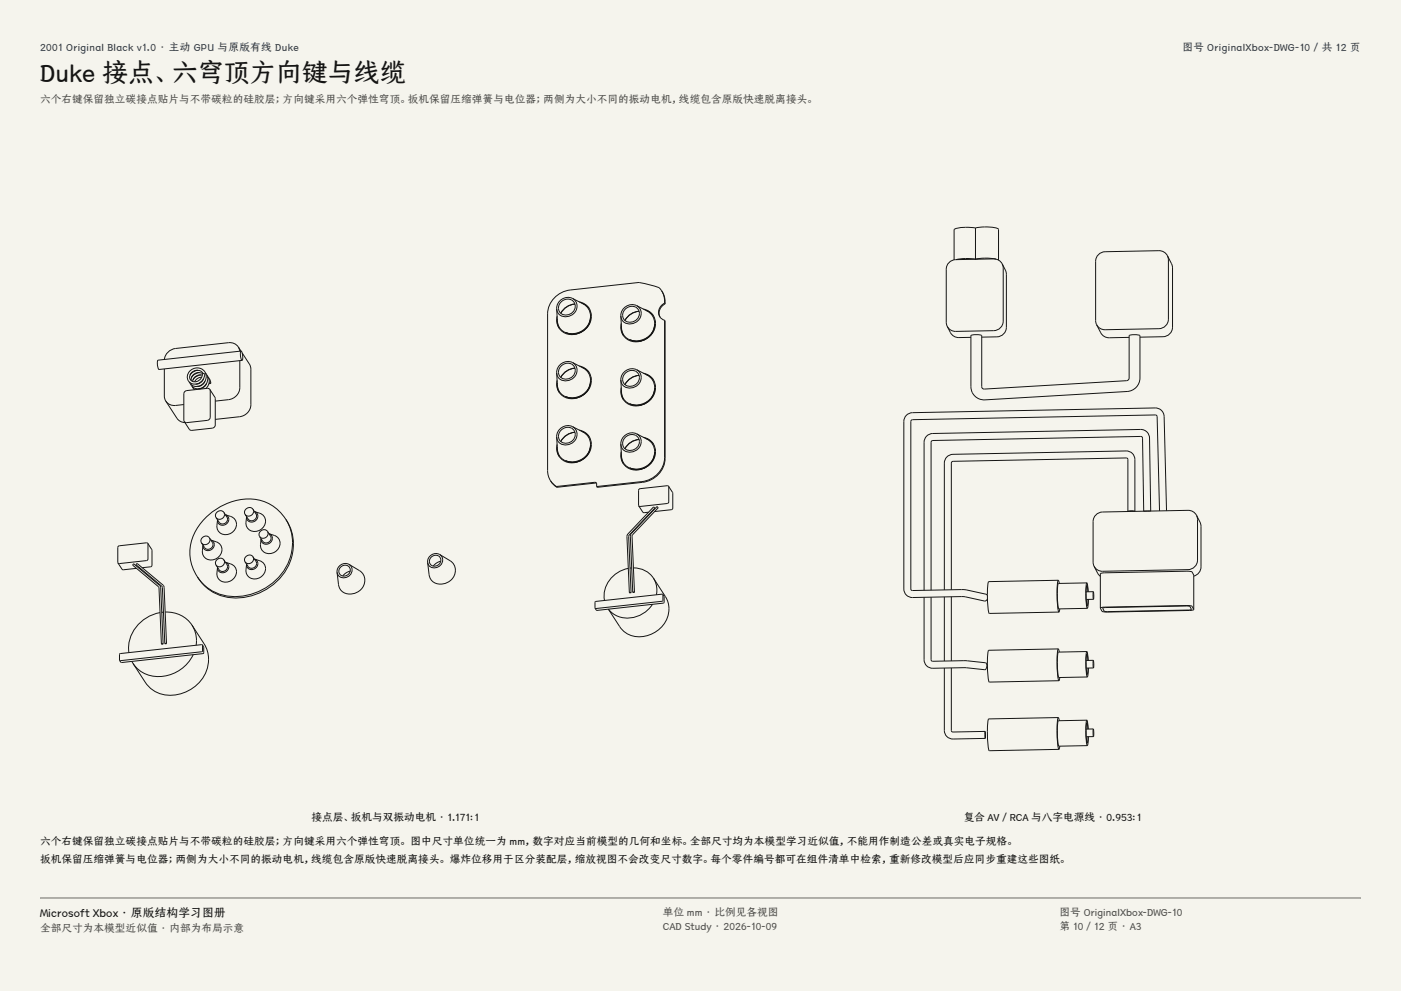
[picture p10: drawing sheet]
<svg xmlns="http://www.w3.org/2000/svg" width="420mm" height="297mm" viewBox="0 0 420 297" stroke-linecap="round" stroke-linejoin="round" font-family="sans-serif">
<g fill="#f5f4ed">
<path d="M0 0h420v297h-420z"/>
<path d="M12 12h396v275h-396z"/>
</g>
<g fill="none" stroke="#141413" stroke-width=".3">
<path d="M292.4 77.7l-2.9-.2-2.9 .3M292.4 68.3l-1.3-.1a11.9 11.9 0 0 0-5 .5l-.1 9.2M292.4 77.7h-.1M292.4 68.3a13.8 13.8 0 0 1 6.8 .3l.1 9.4M292.4 77.7h.2M292.4 68.3v9.4M292.9 77.6v.1M298.6 77.7l-2.8-.3-3.4 .3M300.4 79.1l-.6-.8-1.4-.7-11.9 .2a2.9 2.9 0 0 0-2.8 2.9v15.9l.3 1.2M300.4 79.1l.4 1.2v15.9a2.89 2.89 0 0 1-2.9 2.9l-11.9 .2-1.4-.7-.6-.8M300.4 79.1l1.3 2.8v16.2a2.89 2.89 0 0 1-2.8 2.9h-4.6M350 76.6l-1.1-1.1-1.5-.4-16.1 .3a2.9 2.9 0 0 0-2.8 2.9v17.8l.3 1.2"/>
<path d="M350 76.6l.3 1.3v17.7a2.89 2.89 0 0 1-2.9 2.9l-16.1 .3-1.5-.4-1-1.1M350 76.6l1.5 3.4v18.1a2.89 2.89 0 0 1-2.8 2.8l-7 .1M167.1 95.6v1.5l.5 1.3M168.1 93.9a5 5 0 0 1 4.3-2.8 5.5 5.5 0 0 0-4.3 2.8M168.2 90.5a2.38 2.38 0 0 1 3.9 0 2.38 2.38 0 0 1-1.4 3.7 2.25 2.25 0 0 1-2.9-.7 2.25 2.25 0 0 1 .4-3zM171.6 89.4a2.9 2.9 0 0 1 1.4 3.2 2.9 2.9 0 0 1-2.6 2.2 2.62 2.62 0 0 1-3.5-2.3M171.6 89.4a3.4 3.4 0 0 0-4.7 3.1M171.6 89.4l3.2 1.7M173.6 90.5a4.6 4.6 0 0 1 3.6 3.4 4.6 4.6 0 0 1-1.6 4.7 5.1 5.1 0 0 1-8.5-1.4l-.2-1.2 .1-1.2M174.4 90.9l1.3 .6 1 1M174.8 91.1a4.7 4.7 0 0 1 2.2 4.6 4.7 4.7 0 0 1-3.4 3.9 4.5 4.5 0 0 1-6.5-3.5l-.2-3.6M174.8 91v.1"/>
<path d="M174.9 91h-.1M176.9 96.6h-.1M177 95v.1M177 95.1a5.3 5.3 0 0 1-7.2 4.6M177 94.8v.3M177 95.1a5.2 5.2 0 0 1-7.4 4.5M177.2 93.7h-.3M186.1 94.7l.2 3.5a4.2 4.2 0 0 0 5.6 3.8 5.3 5.3 0 0 0 4.4-5.1M186.3 97.8l.1 1.4 .5 1.3M187.4 92.7a2.38 2.38 0 0 1 3.9 0 2.38 2.38 0 0 1-1.3 3.7 2.25 2.25 0 0 1-3-.7 2.25 2.25 0 0 1 .4-3zM187.8 95.4h-.1M188.1 94.9l1.6-1.1 1.9-.5a5.5 5.5 0 0 0-4.2 2.7z"/>
<path d="M190.9 91.6a2.9 2.9 0 0 1 1.3 3.1 2.9 2.9 0 0 1-2.5 2.3 2.62 2.62 0 0 1-3.6-2.3M190.9 91.6a3.4 3.4 0 0 0-4.8 3.1M190.9 91.6l4.2 2.4 1 1.6 .2 1.3M192.9 92.6a4.6 4.6 0 0 1 3.6 3.5 4.6 4.6 0 0 1-1.7 4.6 5.1 5.1 0 0 1-8.5-1.4l-.2-1.1 .1-1.3M193.6 93l1.3 .7 1 1M194.3 93.3v.1M195 93.7v.2M196.3 97.2v.1M196.3 97.3a5.3 5.3 0 0 1-7.3 4.6M196.3 96.9v.4M196.3 97.3a5.2 5.2 0 0 1-7.5 4.5M198.3 87.1l-.3-.5a7.7 7.7 0 0 0-4-1.4l-2.4-.5-20.7 2.2a7.6 7.6 0 0 0-6.7 7.2v46.9l.2 1.6 .7 1.5"/>
<path d="M198.3 87.1l.7 1.5 .2 2.3M198.3 87.1a6 6 0 0 1 1.1 4M199.2 90.9a2.71 2.71 0 0 0-1.8 2.5 2.71 2.71 0 0 0 1.8 2.6M199.2 96v41.2a7.5 7.5 0 0 1-6.8 7.1l-13.5 1.5M199.2 96l.2 .2v41.2a7.5 7.5 0 0 1-6.8 7.2l-13.6 1.4-.1-.2M199.2 90.9l.2 .2M199.4 91.1a2.98 2.98 0 0 0-1.5 4M284 97.8a5.1 5.1 0 0 0 2 3l1.5 .4 3.6-.1M328.8 97.3l1.5 2.9 1.2 .9 1 .1 6-.1M49.3 110.6v8.1l.4 1.5M57.6 115.9l.8 .9M59.3 111a3.1 3.1 0 0 0-2.4 1.5"/>
<path d="M59.8 111.7a3.1 3.1 0 0 0-2.4 1.5M60.2 112.4a3.1 3.1 0 0 0-2.4 1.5M60.5 113.1a2.38 2.38 0 0 0-2.2 1.3M60.6 112.4a2.3 2.3 0 0 0-2.8 1.9M60.8 112a2.23 2.23 0 0 0-2.4 0 2.23 2.23 0 0 0-1.1 2.1M60.9 112a2.11 2.11 0 0 0-2.8-.8 2.11 2.11 0 0 0-.9 2.7 2.24 2.24 0 0 0 2.4 .2 2.24 2.24 0 0 0 1.2-2.1h.6M61 113.5a2.36 2.36 0 0 1-2.3 1.6M61.4 112v.1M61.4 112.1a2.78 2.78 0 0 1-1.9 2.8 2.78 2.78 0 0 1-3.2-1.1 2.85 2.85 0 0 1 2.8-3.6 2.85 2.85 0 0 1 2.6 3.8 2.85 2.85 0 0 1-4.5 1.2l-.5-.7M61.5 114.2a2.36 2.36 0 0 1-2.4 1.6M61.6 111.8a2.83 2.83 0 0 1-.3 3.9 2.83 2.83 0 0 1-3.9-.2l-.2-.3M61.9 114.9a2.36 2.36 0 0 1-2.3 1.6"/>
<path d="M62.1 112.5a2.73 2.73 0 0 1-.4 3.9M62.5 113.2l.4 .6 .3 1.1M62.7 114.8h.5M62.9 116.7l-.8-.3-6.1 .7a1.01 1.01 0 0 0-.9 .9l.1 8.3M62.9 116.7l.1 8.3a1.01 1.01 0 0 1-.9 1l-6.1 .7-.8-.4M62.9 116.7l1.6 2.5v8.2a1.01 1.01 0 0 1-.9 .9l-6.4 .7-.5-.4-1.5-2.3M63.2 114.8v.1M63.2 114.9l-.6 .1M71.4 104l-.7-.8-1.6-.5-16.4 1.7a3.8 3.8 0 0 0-3.4 3.3M71.4 104l.5 1.3M71.4 104l.8 1.2M71.9 108.1v8.1a3.8 3.8 0 0 1-3.4 3.6l-4 .4"/>
<path d="M72.3 105.2a3.2 3.2 0 0 0 .3 2.8M72.3 105.2l.4 1.4-.1 1.4M72.3 105.2l-24.9 2.7a3.2 3.2 0 0 0 .3 2.8l24.9-2.7M72.6 105.8l2.2 3.3 .4 1.1v11.1a3.8 3.8 0 0 1-3.4 3.6l-7.3 .8M167.1 114.8v1.5l.5 1.3M168.2 109.8a2.38 2.38 0 0 1 3.9-.1 2.38 2.38 0 0 1-1.4 3.7 2.25 2.25 0 0 1-2.9-.6 2.25 2.25 0 0 1 .4-3zM168.9 112l1.5-1.2 2-.5a5.5 5.5 0 0 0-4.3 2.8zM171.4 100.2v.1M171.6 108.6a2.9 2.9 0 0 1 1.4 3.2 2.9 2.9 0 0 1-2.6 2.2 2.62 2.62 0 0 1-3.5-2.3M171.6 108.6a3.4 3.4 0 0 0-4.7 3.1M171.6 108.6l3.2 1.7a4.7 4.7 0 0 1 2.2 4.6 4.7 4.7 0 0 1-3.4 3.9 4.5 4.5 0 0 1-6.5-3.5l-.2-3.6M173.6 109.7a4.6 4.6 0 0 1 3.6 3.4 4.6 4.6 0 0 1-1.6 4.7 5.1 5.1 0 0 1-8.5-1.4l-.2-1.2 .1-1.2"/>
<path d="M174.4 110.1l1.3 .6 1 1M177 113.2h.2M177 114.2a5.2 5.2 0 0 1-7.2 4.7M177 114a5.2 5.2 0 0 1-7.4 4.8M186.3 117l.1 1.4 .5 1.3M187.4 111.9a2.38 2.38 0 0 1 3.9 0 2.38 2.38 0 0 1-1.3 3.7 2.25 2.25 0 0 1-3-.7 2.25 2.25 0 0 1 .4-3zM188.1 114.2l1.6-1.2 1.9-.5a5.5 5.5 0 0 0-4.2 2.7zM190.9 110.8a2.9 2.9 0 0 1 1.3 3.1 2.9 2.9 0 0 1-2.5 2.3 2.62 2.62 0 0 1-3.6-2.3M190.9 110.8a3.4 3.4 0 0 0-4.8 3.1M190.9 110.8l3.1 1.6a4.6 4.6 0 0 1-.2 8.1 5 5 0 0 1-6.9-1l-.6-2.1-.2-3.5M192.9 111.8a4.6 4.6 0 0 1 3.6 3.5 4.6 4.6 0 0 1-1.7 4.7 5.1 5.1 0 0 1-8.5-1.4l-.2-1.2 .1-1.2M193.6 112.2l1.3 .7 1 1"/>
<path d="M194.1 101.3h.1M196.3 116.4a5.2 5.2 0 0 1-7.3 4.7M196.3 116.1a5.2 5.2 0 0 1-7.5 4.9M291.1 100.6v15.3a4 4 0 0 0 4.2 3.9l42.6-2.5a4.1 4.1 0 0 0 3.8-4v-12.7M291.1 100.6h.1M341.7 100.6l-1.7-.3-1.5 .3v12.7l-.2 .5-.4 .3-42.8 2.5-.5-.1-.3-.6v-15.3l-.6-.3h-1.4l-1.2 .3M341.7 100.6h.1M49.7 120.2l1.3 1.1a6.5 6.5 0 0 0 4.1-.1M49.7 120.2l3.6 5.5 1.2 .8 .9 .1M166.9 130.9l.2 3.6a4.2 4.2 0 0 0 5.6 3.8 5.3 5.3 0 0 0 4.3-5.1M167.1 134v1.5l.5 1.3M168.2 129a2.38 2.38 0 0 1 3.9-.1 2.38 2.38 0 0 1-1.4 3.7 2.25 2.25 0 0 1-2.9-.6 2.25 2.25 0 0 1 .4-3z"/>
<path d="M171.6 127.9a2.9 2.9 0 0 1 1.4 3.1 2.9 2.9 0 0 1-2.6 2.2 2.62 2.62 0 0 1-3.5-2.3M171.6 127.9a3.4 3.4 0 0 0-4.7 3M171.6 127.9l4.2 2.3 1 1.7 .2 1.3M172.4 129.5a5 5 0 0 0-4.3 2.8 5.5 5.5 0 0 1 4.3-2.7M173.6 128.9a4.6 4.6 0 0 1 3.6 3.4 4.6 4.6 0 0 1-1.6 4.7 5.1 5.1 0 0 1-8.5-1.4l-.2-1.2 .1-1.2M174.4 129.3l1.3 .6 1 1M177 133.4v.1M177 133.5a5.3 5.3 0 0 1-7.2 4.6M177 133.2v.4M177 133.6a5.2 5.2 0 0 1-7.4 4.4M186.1 133.1l.2 3.5a4.2 4.2 0 0 0 5.6 3.9 5.3 5.3 0 0 0 4.4-5.2M186.3 136.2l.1 1.4 .5 1.4"/>
<path d="M187.4 131.1a2.38 2.38 0 0 1 3.9 0 2.38 2.38 0 0 1-1.3 3.7 2.25 2.25 0 0 1-3-.7 2.25 2.25 0 0 1 .4-3zM188.1 133.4l1.6-1.2 1.9-.5a5.5 5.5 0 0 0-4.2 2.8zM190.9 130a2.9 2.9 0 0 1 1.3 3.1 2.9 2.9 0 0 1-2.5 2.3 2.62 2.62 0 0 1-3.6-2.3M190.9 130a3.4 3.4 0 0 0-4.8 3.1M190.9 130l4.2 2.4 1 1.6 .2 1.3M192.9 131.1a4.6 4.6 0 0 1 3.6 3.4 4.6 4.6 0 0 1-1.7 4.7 5.1 5.1 0 0 1-8.5-1.4l-.2-1.2 .1-1.2M193.6 131.4l1.3 .7 1 1M196.3 135.6a5.2 5.2 0 0 1-7.3 4.7M196.3 135.4a5.2 5.2 0 0 1-7.5 4.8M65.2 155.8h.1M67.1 153.6a1.41 1.41 0 0 1-.5 1.8 1.41 1.41 0 0 1-1.8-.3M67.1 153.6a1.42 1.42 0 0 0-1.8-.3 1.42 1.42 0 0 0-.5 1.8"/>
<path d="M67.1 153.6l.9 1.4a1.41 1.41 0 0 1-.5 1.8 1.41 1.41 0 0 1-1.8-.3l-.9-1.4M67.6 154.3h.1M67.6 154.3a1.64 1.64 0 0 1 .1 2.8 1.64 1.64 0 0 1-2.5-1.3M67.6 154.3a3.3 3.3 0 0 1 3.2 2.3 3.1 3.1 0 0 1-1.8 3.3 3.1 3.1 0 0 1-3.7-1 4.3 4.3 0 0 1-.1-3.1M73.9 154.8v.1M75.8 152.6a1.41 1.41 0 0 1-.5 1.8 1.41 1.41 0 0 1-1.8-.2M75.8 152.6a1.42 1.42 0 0 0-1.8-.2 1.42 1.42 0 0 0-.5 1.8M75.8 152.6l.9 1.4a1.41 1.41 0 0 1-.5 1.8 1.41 1.41 0 0 1-1.8-.2l-.9-1.4M76.3 153.3h.1M76.3 153.3a1.64 1.64 0 0 1 .2 2.9 1.64 1.64 0 0 1-2.6-1.3M76.3 153.3a3.3 3.3 0 0 1 3.3 2.3 3.1 3.1 0 0 1-1.9 3.4 3.1 3.1 0 0 1-3.7-1 4.3 4.3 0 0 1-.1-3.1M80.2 159.3a1.41 1.41 0 0 1-.5 1.8 1.41 1.41 0 0 1-1.9-.3"/>
<path d="M80.2 159.3a1.42 1.42 0 0 0-1.9-.3 1.42 1.42 0 0 0-.5 1.8M80.2 159.3l.9 1.4a1.41 1.41 0 0 1-.5 1.8 1.41 1.41 0 0 1-1.9-.3l-.9-1.4M80.6 160h.1M80.7 160a1.64 1.64 0 0 1 .1 2.8 1.64 1.64 0 0 1-2.5-1.3M80.7 160a3.3 3.3 0 0 1 3.2 2.3 3.1 3.1 0 0 1-1.9 3.3 3.1 3.1 0 0 1-3.6-1 4.3 4.3 0 0 1-.1-3.1M85.7 155.6a14.3 14.3 0 0 1-3.2 18.5 16.6 16.6 0 0 1-19.5 2.6l-2.7-2.3-1.1-1.5M85.7 155.6a13.6 13.6 0 0 0-17.4-4.8 17.3 17.3 0 0 0-11.4 14.3 13.1 13.1 0 0 0 2.3 7.8M85.7 155.6a14 14 0 0 1-1.7 17.6 17.2 17.2 0 0 1-19.2 4.7 12.8 12.8 0 0 1-5.6-5M165.1 144.1l1.7 1.7M165.1 144.1l.7 1 1.2 .9M166.8 145.8l11.5-1.3 .5 .4 .1 .9M166.8 145.8l.2 .2"/>
<path d="M178.9 144.9l-11.9 1.1M191.5 151.6l1.3 2 1.6-.1M195.4 153.4h-.2M196.3 152.3l-.4-.4-7.9 8.6 .7 17.1M196.3 152.3h.1M196.3 152.3l-7.8 8.3 .7 17M197.3 152.2l-.4-.4-7.9 8.6 .7 17.1M197.3 152.2h.1M197.3 152.2l-7.8 8.3 .7 17M200.4 145.7l-.4-.1-8.3 .9-.3 .4 .1 4.7M200.4 145.7l.1 4.7-.2 .4-8.4 1-.4-.2M200.4 145.7l1.3 2-.1 4.8-.4 .3-5 .5"/>
<path d="M338.1 153.3v-15.6l-.3-.4-52.3 1-.3 .5v38M338.1 153.3h.1M340.2 153.3l-1.1-.2-1 .2M340.2 153.3v-15.6a2.57 2.57 0 0 0-2.6-2.6l-51.9 1.1a2.64 2.64 0 0 0-2.6 2.6v38M342.9 153.2l-.4-21.9-.3-.5-62.7 1.2-.4 .5v44.4M342.9 153.2h2.1l-.4-21.9a2.61 2.61 0 0 0-2.6-2.6l-62.4 1.2a2.64 2.64 0 0 0-2.6 2.6v44.4M342.9 153.2h.1M347.6 153.1l-.7-28.2-.4-.5-73.2 1.4-.2 .5v50.4l.4 .3 15.7-.3 6.4 1.4 .4 .3M349.7 153.1l-.7-28.3a2.63 2.63 0 0 0-2.7-2.5l-72.8 1.4a2.64 2.64 0 0 0-2.5 2.6v50.2a2.57 2.57 0 0 0 2.6 2.6l15.3-.3 6.2 1.3 .5-.1 .4-.5M349.7 153.1h.1M358.7 154.4l-1-1.1-1.5-.4-25.7 .5a2.9 2.9 0 0 0-2.8 2.9v12.2l.3 1.2M358.7 154.4l.3 1.3v12.2a2.89 2.89 0 0 1-2.8 2.8l-25.7 .5-1.5-.4-1-1.1"/>
<path d="M358.7 154.4l1.3 3v12.5l-.4 1.5-.7 .8-1 .5M35.4 168.7l1.4 2.1 4.1-.5M40.2 169l7.6 6.4 .3 .5 .8 17.1M40.2 169l-.4 .4 7.8 6.6 .8 17M40.2 169h.1M41.2 168.9l7.7 6.4 .3 .5 .7 17.1M41.2 168.9l-.4 .4 7.8 6.6 .8 17M41.2 168.9h.1M41.9 170.2l-.3 .1M44.3 162.8l-.4-.1-8.4 1-.2 .3 .1 4.7M44.3 162.8l.1 4.7-.3 .4-8.3 1-.4-.2M44.3 162.8l1.3 2v4.6l-.5 .5-2.5 .2"/>
<path d="M60.9 163.4h.1M62.8 161.2a1.41 1.41 0 0 1-.5 1.8 1.41 1.41 0 0 1-1.9-.3M62.8 161.2a1.42 1.42 0 0 0-1.9-.3 1.42 1.42 0 0 0-.5 1.8M62.8 161.2l.9 1.4a1.41 1.41 0 0 1-.5 1.8 1.41 1.41 0 0 1-1.9-.3l-.9-1.4M63.2 161.9h.1M63.2 161.9a1.64 1.64 0 0 1 .2 2.8 1.64 1.64 0 0 1-2.5-1.3M63.2 161.9a3.3 3.3 0 0 1 3.3 2.3 3.1 3.1 0 0 1-1.9 3.3 3.1 3.1 0 0 1-3.7-1 4.3 4.3 0 0 1 0-3.1M65.2 170v.1M67.1 167.8a1.41 1.41 0 0 1-.5 1.8 1.41 1.41 0 0 1-1.8-.2M67.1 167.8a1.42 1.42 0 0 0-1.8-.2 1.42 1.42 0 0 0-.5 1.8M67.1 167.8l.9 1.4a1.41 1.41 0 0 1-.5 1.8 1.41 1.41 0 0 1-1.8-.3l-.9-1.3M67.6 168.5h.1"/>
<path d="M67.6 168.5a1.64 1.64 0 0 1 .1 2.9 1.64 1.64 0 0 1-2.5-1.3M67.6 168.5a3.3 3.3 0 0 1 3.2 2.3 3.1 3.1 0 0 1-1.8 3.4 3.1 3.1 0 0 1-3.7-1.1 4.3 4.3 0 0 1-.1-3M73.9 169.1h.1M75.8 166.9a1.41 1.41 0 0 1-.5 1.8 1.41 1.41 0 0 1-1.8-.3M75.8 166.9a1.42 1.42 0 0 0-1.8-.3 1.42 1.42 0 0 0-.5 1.8M75.8 166.9l.9 1.4a1.41 1.41 0 0 1-.5 1.8 1.41 1.41 0 0 1-1.8-.3l-.9-1.4M76.3 167.6h.1M76.3 167.6a1.64 1.64 0 0 1 .2 2.8 1.64 1.64 0 0 1-2.6-1.3M76.3 167.6a3.3 3.3 0 0 1 3.3 2.3 3.1 3.1 0 0 1-1.9 3.3 3.1 3.1 0 0 1-3.7-1 4.3 4.3 0 0 1-.1-3.1M78.3 161.5h.1M102.2 169.9a1.63 1.63 0 0 1 2.7 .3 1.63 1.63 0 0 1-1.2 2.4 1.54 1.54 0 0 1-2-.7 1.54 1.54 0 0 1 .5-2zM104.6 169.2a2.31 2.31 0 0 1 .5 3 2.31 2.31 0 0 1-2.9 .8l-1-.8-.2-.7"/>
<path d="M104.6 169.2a2.48 2.48 0 0 0-3.6 2.3M104.6 169.2l3.2 1.8a3.8 3.8 0 0 1 1.5 4 3.8 3.8 0 0 1-3.2 2.9 3.4 3.4 0 0 1-4.6-2.8l-.5-3.6M105 171.2l-1 .4-1.3 1M129.4 166.9a1.63 1.63 0 0 1 2.6 .3 1.63 1.63 0 0 1-1.2 2.4 1.54 1.54 0 0 1-1.9-.7 1.54 1.54 0 0 1 .5-2zM131.8 166.2a2.31 2.31 0 0 1 .5 3 2.31 2.31 0 0 1-3 .8l-.9-.8-.2-.7M131.8 166.2a2.48 2.48 0 0 0-3.6 2.3M131.8 166.2l3.1 1.8a3.8 3.8 0 0 1 1.5 4.1 3.8 3.8 0 0 1-3.2 2.8 3.4 3.4 0 0 1-4.6-2.8l-.4-3.6M132.1 168.2l-1 .4-1.2 1M188.4 170.3a8.6 8.6 0 0 0-7.2 9.7M189.2 177.6h-.5M189.4 170.2l-.5 .1M189.9 170.2a7 7 0 0 1 6 3.1"/>
<path d="M190.2 177.5h.1M190.2 177.5h-.5M195.9 173.3a6.8 6.8 0 0 1 .9 5M195.9 173.3l3.6 5.5a7.9 7.9 0 0 1-4.8 11.5 7.3 7.3 0 0 1-9-2.5l-3.3-5.2M198.7 178.2l-20.1 2-.2 .3v1.8M198.7 178.2v1.8l-.2 .2-20.1 2.1M198.7 178.2l.4 .6v1.7l-.2 .3-19.9 2.1-.6-.6M279.1 179l.2 19h10.2l6 .6a1.34 1.34 0 0 1-.3 2.1l-5.9-.6-9.6 .2a2.57 2.57 0 0 1-2.7-2.6v-18.7M283.1 178.9v19.2M285.2 178.9v19.2M317.3 173.9a24.2 24.2 0 0 0 .1 9.5M317.3 173.9l.3 1"/>
<path d="M317.3 173.9l-20.9 .4a24.2 24.2 0 0 0 .2 9.5l20.8-.4M325.8 174.7a19.4 19.4 0 0 0 .2 7.6M325.8 174.7l.4 2.7M325.8 174.7l-8.5 .2a19.4 19.4 0 0 0 .1 7.6l8.6-.2M326.1 177.4l-.3-1.9-.2 3.3 .4 2.8 .2-2M326.3 179.6l-.3 2.7M327.8 177.3v2.3M327.8 177.3l-2.2 .1M327.8 179.6l-2.2 .1M328 169.7l1.2 2.3 .7 .7M329.9 171.9v.1M329.9 171.9l1.3-.2 24.6-.5 1.4 .1 .7 1.1"/>
<path d="M329.9 171.9v10.3M357.9 172.4h.1M357.9 172.4v10.3M39.5 198.2l.4 .6M48 183.6a11.1 11.1 0 0 0-9.4 12M48.9 193h.1M48.9 193h-.5M49 183.5h-.5M49.5 183.4a9 9 0 0 1 8.1 4M49.9 192.8v.1M49.9 192.8l-.5 .1M49.9 192.9h-.5"/>
<path d="M57.6 187.4a8.6 8.6 0 0 1 1.2 6M57.6 187.4l3.6 5.5a9.7 9.7 0 0 1-3.6 13.5 10.2 10.2 0 0 1-13.2-.8l-4.5-6.8M57.9 196.2a11.1 11.1 0 0 1-16.2 4.6l-1.8-2M60.7 193.3l-24.7 2.6-.2 .2 .1 1.8M60.7 193.3v1.8l-.2 .2-24.6 2.6M60.7 193.3l.4 .6v1.7l-.3 .3-24.4 2.7-.5-.7M195.6 181.1a8.5 8.5 0 0 1-12.4 2.3l-.8-.8M317.3 194.5a24.2 24.2 0 0 0 .1 9.5M317.3 194.5l.3 .9M317.3 194.5l-20.9 .4a24.2 24.2 0 0 0 .2 9.5l20.8-.4M317.7 182.5l-.3 .9M325.8 195.3a19.4 19.4 0 0 0 .2 7.6"/>
<path d="M325.8 195.3l.4 2.6M325.8 195.3l-8.5 .1a19.4 19.4 0 0 0 .1 7.7l8.6-.2M326.1 197.9l-.3-1.9-.2 3.4 .4 2.7 .2-1.9M327.8 197.9v2.3M327.8 197.9h-2.2M329.9 182.2v.1M329.9 182.2l1.3-.2 24.6-.5 1.4 .1 .7 1M329.9 182.3l.6 1 1.4 .1 24.7-.4 1.3-.3M330.6 182.3l.8-.2 24.3-.5 1 .2 .5 .8M330.6 182.3h.1M330.6 182.3l.4 .8 1 .2 24.3-.5 .9-.2M357.2 182.6h.1"/>
<path d="M357.9 182.6v.1M283.1 200.2v18.7a2.57 2.57 0 0 0 2.6 2.6l9.7-.2M285.2 200.2v18.9l.5 .3 9.6-.2M295.3 219.2l.1 2.1M317.3 215a24.2 24.2 0 0 0 .1 9.6M317.3 215l.3 1M317.3 215l-20.9 .5a24.2 24.2 0 0 0 .2 9.5l20.8-.4M317.7 203.1l-.3 .9M325.8 215.8a19.4 19.4 0 0 0 .2 7.7M325.8 215.8l.4 2.7M325.8 215.8l-8.5 .2a19.4 19.4 0 0 0 .1 7.6l8.6-.1M326.1 218.5l-.3-1.9-.2 3.4 .4 2.7 .2-1.9"/>
<path d="M326.3 200.2l-.3 2.7M327.8 218.5v2.3M327.8 218.5h-2.2M327.8 200.2h-2.2M317.7 223.6l-.3 1M326.3 220.8l-.3 2.7M327.8 220.8h-2.2"/>
</g>
<path d="M12 269.3h396zM12 269h396v.3h-396z" fill-rule="evenodd" fill="#504e49"/>
<text font-size="7.8" fill="#141413" x="12" y="24.7">Duke 接点、六穹顶方向键与线缆</text>
<text font-size="3.5" fill="#141413" x="12" y="274.9">Microsoft Xbox · 原版结构学习图册</text>
<g font-size="3.2" fill="#1b365d">
<text x="12" y="15.3">2001 Original Black v1.0 · 主动 GPU 与原版有线 Duke</text>
<text x="354.5" y="15.3">图号 OriginalXbox-DWG-10 / 共 12 页</text>
</g>
<g font-size="3.2" fill="#504e49">
<text x="12" y="30.9">六个右键保留独立碳接点贴片与不带碳粒的硅胶层；方向键采用六个弹性穹顶。扳机保留压缩弹簧与电位器；两侧为大小不同的振动电机，线缆包含原版快速脱离接头。</text>
<text x="198.7" y="274.5">单位 mm · 比例见各视图</text>
<text x="317.6" y="274.5">图号 OriginalXbox-DWG-10</text>
<text x="12" y="279.3">全部尺寸为本模型近似值 · 内部为布局示意</text>
<text x="198.7" y="278.8">CAD Study · 2026-10-09</text>
<text x="317.6" y="278.8">第 10 / 12 页 · A3</text>
</g>
<g font-size="3.2" fill="#141413">
<text x="93.4" y="246">接点层、扳机与双振动电机 · 1.171:1</text>
<text x="288.8" y="246">复合 AV / RCA 与八字电源线 · 0.953:1</text>
<text x="12" y="253.3">六个右键保留独立碳接点贴片与不带碳粒的硅胶层；方向键采用六个弹性穹顶。 图中尺寸单位统一为 mm，数字对应当前模型的几何和坐标。全部尺寸均为本模型学习近似值，不能用作制造公差或真实电子规格。</text>
<text x="12" y="258.6">扳机保留压缩弹簧与电位器；两侧为大小不同的振动电机，线缆包含原版快速脱离接头。 爆炸位移用于区分装配层，缩放视图不会改变尺寸数字。每个零件编号都可在组件清单中检索，重新修改模型后应同步重建这些图纸。</text>
</g>
</svg>
